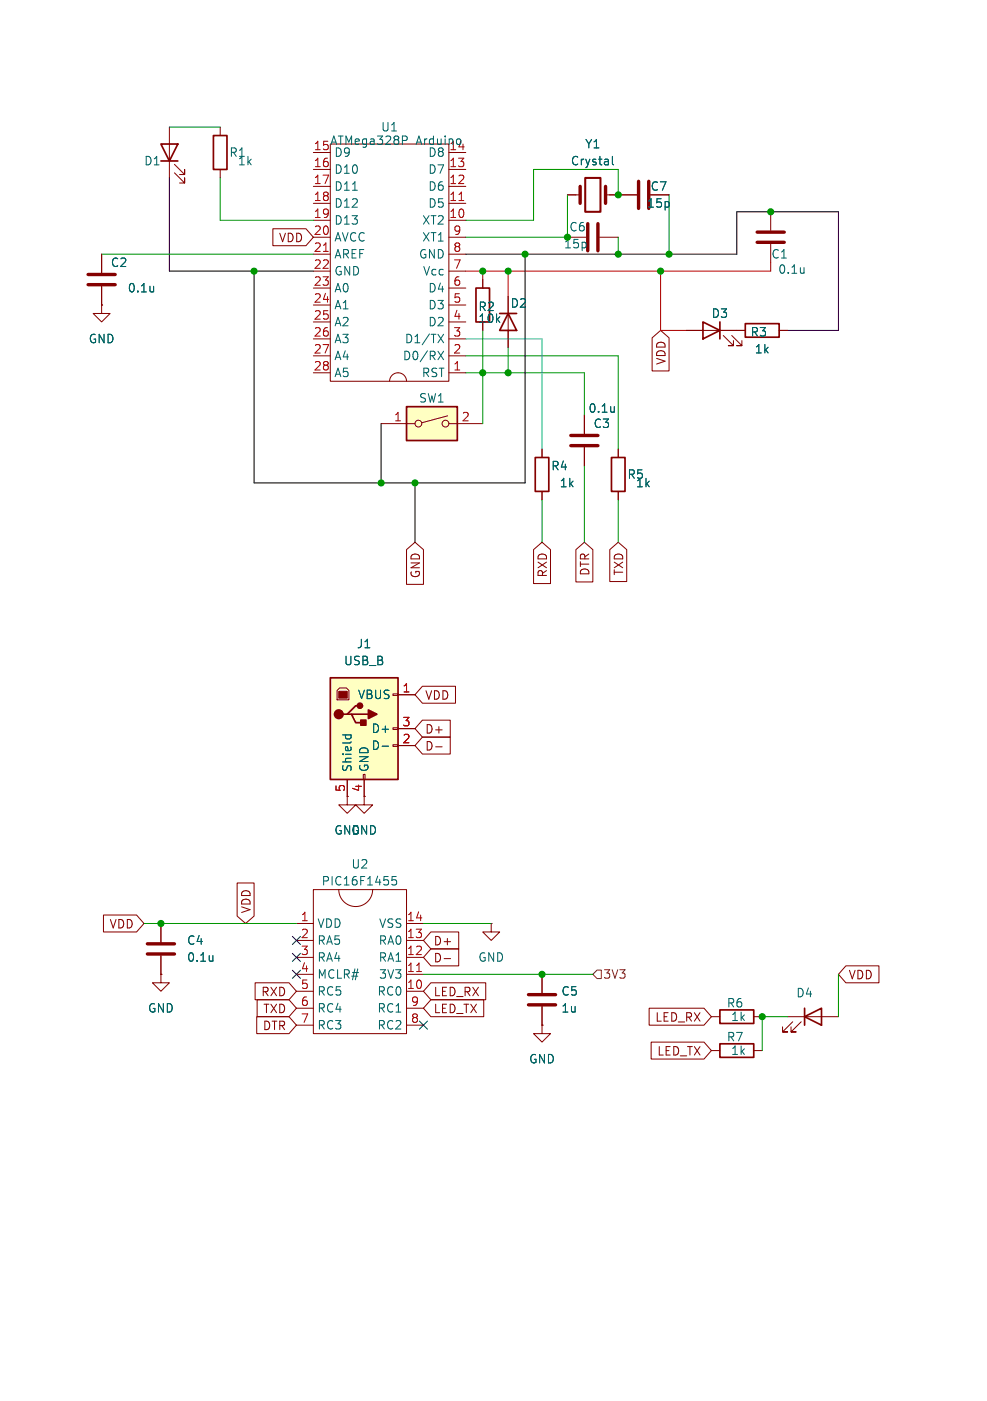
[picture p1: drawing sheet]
<svg xmlns="http://www.w3.org/2000/svg" width="148mm" height="210mm" viewBox="0 0 148 210" stroke-linecap="round" stroke-linejoin="round" font-family="sans-serif">
<g fill="none" stroke="#840000" stroke-width=".15">
<path d="M25.4 19.1v7.6M33 19.1v1.2M15.2 38.1v2.8M26.2 25.9l1.5 1.5v-.7v.7h-.8M26.2 24.6l1.5 1.6v-.8v.8h-.8M33 25.4v1.3M47 33h2.5M47 30.5h2.5M47 27.9h2.5M47 25.4h2.5M47 22.9h2.5M47 35.6h2.5"/>
<path d="M47 38.1h2.5M49.5 21.6h17.8v35.6h-17.8zM67.3 33h2.5M67.3 30.5h2.5M67.3 27.9h2.5M67.3 25.4h2.5M67.3 22.9h2.5M67.3 35.6h2.5M67.3 38.1h2.5M92.7 29.2h2.8M97.5 29.2h2.8M15.2 45.7v1.3h1.3l-1.3 1.3-1.2-1.3h1.2"/>
<path d="M15.2 45.7h.1M15.2 42.9v2.8M47 55.9h2.5M47 53.3h2.5M47 40.6h2.5M47 43.2h2.5M47 45.7h2.5M47 48.3h2.5M47 50.8h2.5M58.4 57.2a1.27 1.27 0 0 1 1.3-1.3 1.27 1.27 0 0 1 1.3 1.3M67.3 55.9h2.5M67.3 53.3h2.5"/>
<path d="M67.3 40.6h2.5M67.3 43.2h2.5M67.3 45.7h2.5M67.3 48.3h2.5M67.3 50.8h2.5M72.4 41.9v1.3M72.4 48.3v1.2M76.2 44.5v7.6M81.3 67.3v1.3M81.3 73.7v1.2M87.6 62.2v2.8M87.6 67.1v2.8"/>
<path d="M54.6 119.4v1.3h1.3l-1.3 1.2-1.3-1.2h1.3M24.1 138.4v2.8M24.1 146.1v1.2h1.3l-1.3 1.3-1.2-1.3h1.2M24.1 146.1h.1M24.1 143.3v2.8M81.3 153.7v1.2h1.2l-1.2 1.3-1.3-1.3h1.3M81.3 153.7h.1M81.3 146.1v2.7M81.3 150.9v2.8M106.7 157.5h1.2M106.7 152.4h1.2M113 157.5h1.3"/>
<path d="M113 152.4h1.3"/>
</g>
<path d="M95.8 27.2v4M97.3 27.2v4M13.2 42.7h4.1M13.2 41.1h4.1M85.6 66.8h4.1M85.6 65.3h4.1M22.1 143h4.1M22.1 141.5h4.1M79.2 150.6h4.1M79.2 149.1h4.1" fill="none" stroke="#840000" stroke-width=".51"/>
<path d="M24.1 21.6h2.6l-1.3 2.5zM24.1 24.1h2.6M32 20.3h2v5.1h-2zM71.4 43.2h2v5.1h-2zM74.9 47h2.6M76.2 47l1.3 2.5h-2.6zM80.3 68.6h2v5.1h-2zM107.9 156.5h5.1v2h-5.1zM107.9 151.4h5.1v2h-5.1z" fill="none" stroke="#840000" stroke-width=".25"/>
<path d="M52.9 28.5h.7M60.3 20.4h.5l.3 .2-.2 .4-.6 .1M23 42.9v.9M23 43.6v.1M65.7 52.6l.8 1.3M65.7 50.1l.8 1.3M66.5 52.6l-.8 1.3M66.5 50.1l-.8 1.3M92.1 60.9v.9M92.1 61.7h.1M31.9 143.2v.9M31.9 144h.1" fill="none" stroke="#006464" stroke-width=".15"/>
<path d="M48.5 37.7h.7M68.8 30.1h.7" fill="none" stroke="#a90000" stroke-width=".15"/>
<path d="M61 61h7.6v5h-7.6z" fill="#ffffc2"/>
<g fill="none" stroke="#840000" stroke-width=".15">
<path d="M115.6 31.8v2.7M115.6 36.6v2.8M102.9 49.5h8.9M108.5 50.3l1.5 1.5h-.8h.8v-.7M109.7 50.3l1.6 1.5h-.8h.8v-.7M116.8 49.5h1.3M57.1 63.5h5.1M67.1 62.3l-3.9 1.1M67.3 63.5h5.1M92.7 67.3v1.3M92.7 73.7v1.2M73.7 138.4v1.3h1.2l-1.2 1.3-1.3-1.3h1.3"/>
<path d="M73.7 138.4h.1M118.1 152.4h7.6M118.9 153.2l-1.6 1.5h.8h-.8v-.8M120.1 153.2l-1.5 1.5h.8h-.8v-.8"/>
<circle cx="62.7" cy="63.5" r=".51"/>
<circle cx="66.8" cy="63.5" r=".51"/>
</g>
<path d="M105.4 48.3l2.5 1.2-2.5 1.3zM107.9 48.3v2.5M111.8 48.5h5v2h-5zM61 61h7.6v5h-7.6zM91.7 68.6h2v5.1h-2zM120.6 152.4l2.6-1.3v2.6zM120.6 151.1v2.6" fill="none" stroke="#840000" stroke-width=".25"/>
<path d="M113.5 36.3h4.1M113.5 34.8h4.1" fill="none" stroke="#840000" stroke-width=".51"/>
<path d="M120.6 40.1v.9M120.6 40.8l-.1 .1" fill="none" stroke="#006464" stroke-width=".15"/>
<path d="M49.5 101.6h10.2v15.2h-10.2z" fill="#ffffc2"/>
<path d="M49.5 101.6h10.2v15.2h-10.2zM52.1 107.1h.6l.6 1.2h1.3M52.7 107.1h2.5M54 105.8h-.7l-1.2 1.3h-.7" fill="none" stroke="#840000" stroke-width=".25"/>
<g fill="#840000" stroke="#840000" stroke-width=".25">
<path d="M55.2 106.4l1.3 .7-1.3 .6z"/>
<path d="M54.1 108h.8v.7h-.8z"/>
<circle cx="50.8" cy="107.1" r=".63"/>
<circle cx="54" cy="105.8" r=".38"/>
</g>
<path d="M50.8 103.6h1.3v1h-1.3z" fill="#840000" stroke="#840000" stroke-width=".15"/>
<g fill="none" stroke="#840000" stroke-width=".15">
<path d="M15.2 38.1v2.8M40.9 34.3h5l1.1 1.3-1.1 1.2h-5zM85.1 29.2h1.9M85.1 35.6h2.8M89.9 35.6h2.8M90.8 29.2h4.7M97.5 29.2h2.8M15.2 45.7h.1M15.2 42.9v2.8M72.4 41.9v1.3M72.4 48.3v1.2M76.2 44.5v2.5"/>
<path d="M76.2 49.5v2.6M97.8 50.6l1.3-1.1 1.2 1.1v5h-2.5zM102.9 49.5h2.5M107.9 49.5h3.9M116.8 49.5h1.3M81.3 67.3v1.3M81.3 73.7v1.2M87.6 62.2v2.8M87.6 67.1v2.8M92.7 67.3v1.3M92.7 73.7v1.2M61 82.4l1.2-1.1 1.3 1.1v5.2h-2.5z"/>
<path d="M80 82.4l1.3-1.1 1.3 1.1v5.1h-2.6zM86.4 82.4l1.2-1.1 1.3 1.1v4.8h-2.5zM91.4 82.4l1.3-1.1 1.3 1.1v4.8h-2.6zM50.5 103.5l.4-.4h1l.4 .4v1.4h-1.8zM52.1 119.4v1.3h1.2l-1.2 1.2-1.3-1.2h1.3M52.1 119.4h.1M52.1 116.8v2.6M54.5 116.1h.2v.7h-.2zM54.6 116.8v2.6M58.9 111.6h.8v.3h-.8zM58.9 109.1h.8v.2h-.8zM58.9 104h.8v.3h-.8z"/>
<path d="M59.7 104.1h2.5M59.7 111.8h2.5M59.7 109.2h2.5M63.3 107.9h4.2v2.6h-4.2l-1.1-1.3zM63.3 110.5h4.2v2.5h-4.2l-1.1-1.2zM63.3 102.9h5v2.5h-5l-1.1-1.3zM65.3 111.9h1M15.5 137.2h5l1.1 1.2-1.1 1.3h-5zM24.1 138.4v2.8M35.6 132.4h2.5v4.9l-1.3 1.1-1.2-1.1zM44.4 138.4h2.6M47 133.4h14v21.5h-14z"/>
<path d="M50.8 133.4a2.54 2.54 0 0 0 2.5 2.5 2.54 2.54 0 0 0 2.6-2.5M61 138.4h2.5M64.6 139.7h4.2v2.5h-4.2l-1.1-1.2zM24.1 146.1h.1M24.1 143.3v2.8M38.3 147.3h5l1.1 1.3-1.1 1.3h-5zM38.5 152.4h4.8l1.1 1.3-1.1 1.2h-4.8zM38.6 149.9h4.7l1.1 1.2-1.1 1.3h-4.7zM44.4 148.6h2.6M44.4 146.1h2.6M44.4 143.5h2.6M44.4 141h2.6"/>
<path d="M44.4 151.1h2.6M44.4 153.7h2.6M61 148.6h2.5M61 146.1h2.5M61 143.5h2.5M61 141h2.5M61 151.1h2.5M61 153.7h2.5M64.6 147.3h8.2v2.6h-8.2l-1.1-1.3zM64.6 149.9h7.9v2.5h-7.9l-1.1-1.3zM64.6 142.2h4.2v2.6h-4.2l-1.1-1.3zM66.6 143.7h1"/>
<path d="M81.3 153.7h.1M81.3 146.1v2.7M81.3 150.9v2.8M97.3 151.1h8.3l1.1 1.3-1.1 1.3h-8.3zM97.6 156.2h8l1.1 1.3-1.1 1.3h-8zM126.8 144.8h5v2.5h-5l-1.1-1.2z"/>
</g>
<path d="M91.8 23.4v1.1l.2 .2M23 42.9v.9M23 43.6v.1M92.1 60.9v.9M92.1 61.7h.1M51.4 110.2h1.2M51.9 110.2l-.1 .3M52.6 110.2v.3M57.3 111.9h1M59.4 131.4h-.6v.6l.1-.1h.5l.1 .2-.1 .4-.2 .2-.4-.2M31.9 143.2v.9M31.9 144h.1" fill="none" stroke="#006464" stroke-width=".15"/>
<path d="M87.8 26.7h2.2v5.1h-2.2z" fill="none" stroke="#840000" stroke-width=".3"/>
<path d="M87 27.9v2.6M88.1 33.5v4.1M89.7 33.5v4.1M90.8 27.9v2.6" fill="none" stroke="#840000" stroke-width=".51"/>
<path d="M62.5 145.6h.7" fill="none" stroke="#a90000" stroke-width=".15"/>
<path d="M88.9 146.1l.6-.7h.7v1.3h-.7z" fill="none" stroke="#725600" stroke-width=".15"/>
<g fill="none" stroke="#009600" stroke-width=".15">
<path d="M25.4 19.1h7.6M15.2 38.1h31.8M33 26.7v6.3h14M85.1 29.2v6.4h-15.3M92.7 29.2v-3.8h-12.7v7.6h-10.2M92.7 35.6v2.5M100.3 29.2v8.9M69.8 53.3h22.9v14M69.8 55.9h17.8v6.3M72.4 49.5v14M76.2 52.1v3.8M81.3 74.9v6.4"/>
<path d="M87.6 69.9v11.4M92.7 74.9v6.4M21.6 138.4h22.8M63.5 138.4h10.2M63.5 146.1h25.4M118.1 152.4h-3.8v5.1M125.7 146.1v6.3"/>
</g>
<path d="M115.6 39.4v1.2h-45.8M72.4 40.6v1.3M76.2 40.6v3.9M99.1 40.6v8.9h3.8" fill="none" stroke="#c20000" stroke-width=".15"/>
<path d="M25.4 26.7v13.9h21.6M69.8 38.1h40.7v-6.3h15.2v17.7h-7.6M78.7 38.1v34.3h-40.6v-31.8M57.1 63.5v8.9M62.2 72.4v8.9" fill="none" stroke="#000" stroke-width=".15"/>
<path d="M69.8 50.8h11.5v16.5" fill="none" stroke="#00c2c2" stroke-width=".15"/>
<path d="M43.8 145.4l1.3 1.3M43.8 142.9l1.3 1.2M43.8 140.4l1.3 1.2M45.1 145.4l-1.3 1.3M45.1 142.9l-1.3 1.2M45.1 140.4l-1.3 1.2M62.9 153.1l1.2 1.2M64.1 153.1l-1.2 1.2" fill="none" stroke="#000084" stroke-width=".15"/>
<g fill="#009600" stroke="#009600" stroke-width=".15">
<circle cx="85.1" cy="35.6" r=".46"/>
<circle cx="92.7" cy="29.2" r=".46"/>
<circle cx="115.6" cy="31.8" r=".46"/>
<circle cx="99.1" cy="40.6" r=".46"/>
<circle cx="100.3" cy="38.1" r=".46"/>
<circle cx="78.7" cy="38.1" r=".46"/>
<circle cx="72.4" cy="55.9" r=".46"/>
<circle cx="76.2" cy="55.9" r=".46"/>
<circle cx="92.7" cy="38.1" r=".46"/>
<circle cx="62.2" cy="72.4" r=".46"/>
<circle cx="57.1" cy="72.4" r=".46"/>
<circle cx="38.1" cy="40.6" r=".46"/>
<circle cx="72.4" cy="40.6" r=".46"/>
<circle cx="76.2" cy="40.6" r=".46"/>
<circle cx="81.3" cy="146.1" r=".46"/>
<circle cx="24.1" cy="138.4" r=".46"/>
<circle cx="114.3" cy="152.4" r=".46"/>
</g>
<g font-size="1.8" fill="#006464">
<text x="34.3" y="23.7">R1</text>
<text x="49.4" y="21.9">ATMega328P</text>
<text x="50" y="23.7">D9</text>
<text x="57" y="19.9">U1</text>
<text x="62.4" y="21.9">Arduino</text>
<text x="64.1" y="23.7">D8</text>
<text x="67.3" y="22.6">14</text>
<text x="87.6" y="22.5">Y1</text>
<text x="21.5" y="25">D1</text>
<text x="35.6" y="25">1k</text>
<text x="50" y="26.3">D10</text>
<text x="50" y="28.8">D11</text>
<text x="64.1" y="28.8">D6</text>
<text x="64.1" y="26.3">D7</text>
<text x="85.5" y="25">Crystal</text>
<text x="97.5" y="28.8">C7</text>
<text x="50" y="31.3">D12</text>
<text x="50" y="33.9">D13</text>
<text x="63.2" y="33.9">XT2</text>
<text x="64.1" y="31.3">D5</text>
<text x="85.3" y="34.9">C6</text>
<text x="96.9" y="31.3">15p</text>
<text x="16.5" y="40.2">C2</text>
<text x="50" y="36.4">AVCC</text>
<text x="50" y="39">AREF</text>
<text x="50" y="41.5">GND</text>
<text x="62.7" y="39">GND</text>
<text x="63.2" y="36.4">XT1</text>
<text x="63.3" y="41.5">Vcc</text>
<text x="84.5" y="37.4">15p</text>
<text x="115.6" y="39">C1</text>
<text x="116.6" y="41.2">0.1u</text>
<text x="19.1" y="44">0.1u</text>
<text x="50" y="44">A0</text>
<text x="50" y="46.6">A1</text>
<text x="64.1" y="46.6">D3</text>
<text x="64.1" y="44">D4</text>
<text x="71.6" y="46.8">R2</text>
<text x="76.5" y="46.3">D2</text>
<text x="106.6" y="47.9">D3</text>
<text x="13.2" y="51.7">GND</text>
<text x="50" y="49.1">A2</text>
<text x="50" y="51.7">A3</text>
<text x="60.6" y="51.7">D1/TX</text>
<text x="64.1" y="49.1">D2</text>
<text x="71.6" y="48.6">10k</text>
<text x="112.5" y="50.6">R3</text>
<text x="113.1" y="53.2">1k</text>
<text x="50" y="54.2">A4</text>
<text x="50" y="56.7">A5</text>
<text x="60.3" y="54.2">D0/RX</text>
<text x="63.2" y="56.7">RST</text>
<text x="62.7" y="60.6">SW1</text>
<text x="88.1" y="62.1">0.1u</text>
<text x="88.9" y="64.4">C3</text>
<text x="82.6" y="70.7">R4</text>
<text x="94" y="72">R5</text>
<text x="83.8" y="73.3">1k</text>
<text x="95.3" y="73.3">1k</text>
<text x="51.5" y="99.9">USB_B</text>
<text x="53.4" y="97.4">J1</text>
<text x="53.6" y="105">VBUS</text>
<text x="55.6" y="112.6">D-</text>
<text x="55.6" y="110.1">D+</text>
<text x="52.9" y="115.8" transform="rotate(-90 52.9 115.8)">Shield</text>
<text x="55.5" y="115.8" transform="rotate(-90 55.5 115.8)">GND</text>
<text x="50" y="125.3">GND</text>
<text x="52.6" y="125.3">GND</text>
<text x="52.6" y="130.4">U2</text>
<text x="48.1" y="132.9">PIC16F1455</text>
<text x="27.9" y="141.8">C4</text>
<text x="47.5" y="139.3">VDD</text>
<text x="47.5" y="141.8">RA5</text>
<text x="56.7" y="141.8">RA0</text>
<text x="56.7" y="139.3">VSS</text>
<text x="27.9" y="144.4">0.1u</text>
<text x="47.5" y="144.4">RA4</text>
<text x="47.5" y="146.9">MCLR#</text>
<text x="47.5" y="149.5">RC5</text>
<text x="56.5" y="149.5">RC0</text>
<text x="56.7" y="144.4">RA1</text>
<text x="56.7" y="146.9">3V3</text>
<text x="71.6" y="144.4">GND</text>
<text x="84.1" y="149.5">C5</text>
<text x="119.3" y="149.7">D4</text>
<text x="22.1" y="152">GND</text>
<text x="47.5" y="152">RC4</text>
<text x="47.5" y="154.5">RC3</text>
<text x="56.5" y="154.5">RC2</text>
<text x="56.5" y="152">RC1</text>
<text x="84.1" y="152">1u</text>
<text x="108.9" y="151.2">R6</text>
<text x="109.5" y="153.3">1k</text>
<text x="79.2" y="159.6">GND</text>
<text x="108.9" y="156.3">R7</text>
<text x="109.5" y="158.3">1k</text>
</g>
<g font-size="1.8" fill="#a90000">
<text x="46.9" y="22.6">15</text>
<text x="46.9" y="25.1">16</text>
<text x="46.9" y="27.7">17</text>
<text x="67.3" y="27.7">12</text>
<text x="67.3" y="25.1">13</text>
<text x="46.9" y="30.2">18</text>
<text x="46.9" y="32.8">19</text>
<text x="46.9" y="35.3">20</text>
<text x="67.3" y="32.8">10</text>
<text x="67.3" y="30.2">11</text>
<text x="67.9" y="35.3">9</text>
<text x="46.9" y="37.8">21</text>
<text x="46.9" y="40.4">22</text>
<text x="67.9" y="40.4">7</text>
<text x="67.9" y="37.8">8</text>
<text x="46.9" y="42.9">23</text>
<text x="46.9" y="45.5">24</text>
<text x="67.9" y="45.5">5</text>
<text x="67.9" y="42.9">6</text>
<text x="46.9" y="48">25</text>
<text x="46.9" y="50.5">26</text>
<text x="46.9" y="53.1">27</text>
<text x="67.9" y="53.1">2</text>
<text x="67.9" y="50.5">3</text>
<text x="67.9" y="48">4</text>
<text x="46.9" y="55.6">28</text>
<text x="67.9" y="55.6">1</text>
<text x="59" y="63.2">1</text>
<text x="69.1" y="63.2">2</text>
<text x="60.3" y="103.9">1</text>
<text x="60.3" y="111.5">2</text>
<text x="60.3" y="109">3</text>
<text x="51.8" y="118.8" transform="rotate(-90 51.8 118.8)">5</text>
<text x="45" y="138.2">1</text>
<text x="45" y="140.7">2</text>
<text x="45" y="143.3">3</text>
<text x="60.9" y="143.3">12</text>
<text x="60.9" y="140.7">13</text>
<text x="60.9" y="138.2">14</text>
<text x="45" y="145.8">4</text>
<text x="45" y="148.3">5</text>
<text x="60.9" y="148.3">10</text>
<text x="60.9" y="145.8">11</text>
<text x="45" y="150.9">6</text>
<text x="45" y="153.4">7</text>
<text x="61.5" y="153.4">8</text>
<text x="61.5" y="150.9">9</text>
</g>
<g font-size="1.8" fill="#840000">
<text x="41.7" y="36.5">VDD</text>
<text x="100" y="54.8" transform="rotate(-90 100 54.8)">VDD</text>
<text x="63.2" y="86.8" transform="rotate(-90 63.2 86.8)">GND</text>
<text x="82.2" y="86.7" transform="rotate(-90 82.2 86.7)">RXD</text>
<text x="88.6" y="86.4" transform="rotate(-90 88.6 86.4)">DTR</text>
<text x="93.7" y="86.4" transform="rotate(-90 93.7 86.4)">TXD</text>
<text x="63.7" y="105.1">VDD</text>
<text x="63.7" y="110.2">D+</text>
<text x="63.7" y="112.7">D-</text>
<text x="54.4" y="118.8" transform="rotate(-90 54.4 118.8)">4</text>
<text x="37.8" y="137" transform="rotate(-90 37.8 137)">VDD</text>
<text x="16.3" y="139.4">VDD</text>
<text x="64.9" y="141.9">D+</text>
<text x="39.1" y="149.5">RXD</text>
<text x="64.9" y="149.5">LED_RX</text>
<text x="64.9" y="144.5">D-</text>
<text x="127.2" y="147">VDD</text>
<text x="39.3" y="154.6">DTR</text>
<text x="39.4" y="152.1">TXD</text>
<text x="64.9" y="152.1">LED_TX</text>
<text x="98.2" y="153.4">LED_RX</text>
<text x="98.5" y="158.4">LED_TX</text>
</g>
<text font-size="1.8" fill="#725600" x="90.4" y="146.9">3V3</text>
</svg>
